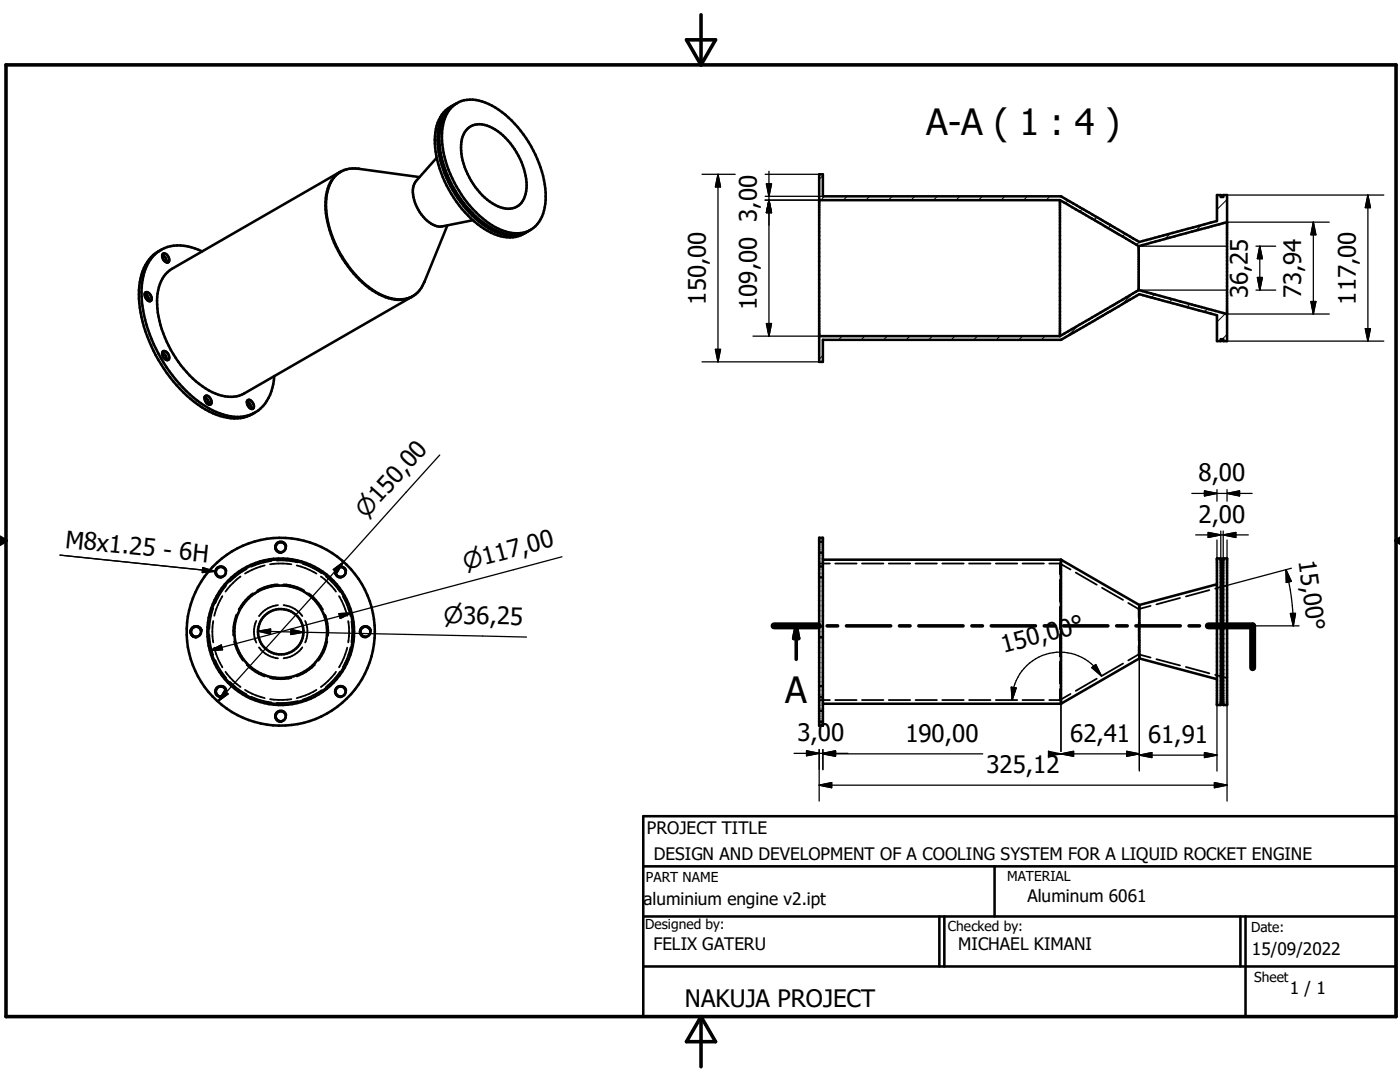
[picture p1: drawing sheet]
<svg xmlns="http://www.w3.org/2000/svg" width="279mm" height="216mm" viewBox="0 0 279 216" stroke-linecap="round" stroke-linejoin="round" font-family="sans-serif">
<g fill="none" stroke="#000" stroke-width=".2">
<path d="M164.2 35l-.7 .8M164.6 39.2l-.8 .7M169.1 39.2l-.8 .7M173.6 39.2l-.8 .7M178.1 39.2l-.8 .7M182.6 39.2l-.8 .7M187 39.2l-.7 .7M191.5 39.2l-.7 .7M196 39.2l-.7 .7M200.5 39.2l-.7 .7M205 39.2l-.7 .7M209.5 39.2l-.7 .7"/>
<path d="M244.9 39.8l-2 2M213.2 40l-.6 .6M216 41.7l-.5 .5M218.9 43.3l-.6 .6M221.7 45l-.6 .5M224.6 46.6l-.6 .6M226 58.6l-2.1 2.2M227.4 48.3l-.6 .5M230.4 58.7l-.6 .7M233.6 46.6l-1.1 1.1M233.9 59.7l-.6 .6M239.7 44.9l-1.1 1.1"/>
<path d="M244.9 44.3l-.1 .1M163.6 67.1l-.1 .1M164.2 70.9l-.7 .8M168.1 67.1l-.8 .7M172.6 67.1l-.7 .7M177.1 67.1l-.8 .7M181.6 67.1l-.8 .7M186.1 67.1l-.8 .7M190.6 67.1l-.8 .7M195.1 67.1l-.8 .7M199.6 67.1l-.8 .7M204.1 67.1l-.8 .7"/>
<path d="M208.6 67.1l-.8 .7M215.2 65l-2.1 2.1M237.5 60.7l-.7 .6M241 61.6l-.6 .6M243.6 68l-.1 .1M244.6 62.6l-1.7 1.6M244.9 66.7l-1 1"/>
</g>
<g fill="none" stroke="#000" stroke-width=".51">
<path d="M67.9 34.3l-33.6 19.3a7.1 7.1 0 0 0-3 6.4 22.4 22.4 0 0 0 10.4 17.9 7.2 7.2 0 0 0 7 .6l33.6-19.3M71.6 33.7a5.4 5.4 0 0 0-6.4 4.5 18.7 18.7 0 0 0 3.2 13.5 17.1 17.1 0 0 0 9.8 8 5.3 5.3 0 0 0 6.5-3.5l4.6-11.2M71.6 33.7h.1M71.7 33.7l12 1.6M87.1 31.5l-4 4.6a5 5 0 0 0 .1 5.3 6.2 6.2 0 0 0 4.7 3.8l6.5-1.3M87.9 25.2a17.7 17.7 0 0 0 2.6 12.7 18.3 18.3 0 0 0 9.6 8.5M90.3 21.3a6 6 0 0 1 6.6-.8 20.4 20.4 0 0 1 10.3 11.2 15.5 15.5 0 0 1 1 11.5 5.4 5.4 0 0 1-6.7 3.2 17 17 0 0 1-9.4-7.6 19.7 19.7 0 0 1-3.7-13.7l.3-1.3 .5-1.1zM90.4 21.1a6.7 6.7 0 0 0-3.6 6 22.5 22.5 0 0 0 8.5 17.6 9.9 9.9 0 0 0 7.6 2.6l1.1-.4 1-.5M90.5 21a6.9 6.9 0 0 0-3.2 6.2 22.6 22.6 0 0 0 10.8 18.7 7 7 0 0 0 7.1 .4M91.2 20.6a6.4 6.4 0 0 0-3.4 5.3 21.7 21.7 0 0 0 5.9 16 13.8 13.8 0 0 0 8.4 4.9h1.7l1.1-.4 1-.5M93.3 25.7a4.1 4.1 0 0 1 5-.2 14.3 14.3 0 0 1 6.8 12.1 4 4 0 0 1-2.8 4 7.1 7.1 0 0 1-6.1-2.7 13.4 13.4 0 0 1-4-11.2l.5-1.3zM163.5 34.8h.7v4.4h47.5l15.7 9.1 15.5-4.2v-5.2h.7v.4h.5v-.4h.8v29.2h-.8v-.4h-.5v.4h-.7v-5.2l-15.5-4.2-15.7 9.1h-47.5v4.4h-.7z"/>
<path d="M163.5 39.9h48M211.5 39.9l15.8 9.2M211.5 39.9v27.2M28.9 58.6a1.47 1.47 0 0 1 .8 1.5M29 58.3a1.15 1.15 0 0 1 1.1 1.7 1.15 1.15 0 0 1-1.1-1.7zM32.1 49.9a8.4 8.4 0 0 0-4.3 7.2 26.5 26.5 0 0 0 4.9 16.5 23.1 23.1 0 0 0 11.3 9.4 7.9 7.9 0 0 0 6.9-.7M32.4 50.9a1.4 1.4 0 0 1 .8 1.5M32.5 50.6a1.15 1.15 0 0 1 1.1 1.7 1.15 1.15 0 0 1-1.1-1.7zM40.3 50.2a8.5 8.5 0 0 0-8.5-.1 9.2 9.2 0 0 0-3.5 7.4 28.6 28.6 0 0 0 7.5 19.1 18.2 18.2 0 0 0 11 6.6 7 7 0 0 0 7.6-5.8l.3-2.4M227.3 57.9l17.6 4.8M227.3 57.9l-15.8 9.2M227.3 49.1v8.8"/>
<path d="M244.9 44.3l-17.6 4.8M32.4 70.4a1.42 1.42 0 0 1 .8 1.4M32.5 70.1a1.15 1.15 0 0 1 1.1 1.7 1.15 1.15 0 0 1-1.1-1.7zM40.8 79.3a1.47 1.47 0 0 1 .9 1.4M41 79a1.15 1.15 0 0 1 1 1.7 1.15 1.15 0 0 1-1-1.7zM49.3 79.9a.73 .73 0 0 1 1.2 .6l.1 .2a.7 .7 0 0 1-.1 .8 1.22 1.22 0 0 1-1.2-1.6zM163.5 67.1h48M49.3 80.1a1.47 1.47 0 0 1 .8 1.5M163.5 107.3h.7v37.5h-.7zM164.2 111.7h47.5M211.7 111.7v28.7M211.7 111.7l15.7 9"/>
<path d="M242.9 111.4h.7v29.3h-.7zM242.9 116.6l-15.5 4.1M243.6 111.8h.5M244.1 111.4h.8v29.3h-.8zM227.4 120.7v10.7M227.4 131.4l-15.7 9M227.4 131.4l15.5 4.1M164.2 140.4h47.5M243.6 140.3h.5M128.4 162.9h150.2v40h-150.2zM128.4 172.9h150.2M198.5 172.9v10"/>
<path d="M128.4 192.8h150.2M128.4 182.9h150.2M187.5 182.9v9.9M188.5 182.9v9.9M247.6 182.9v9.9M248.6 182.9v20"/>
<circle cx="44.1" cy="114.1" r="1"/>
<circle cx="56" cy="109.2" r="1.01"/>
<circle cx="68" cy="114.1" r="1"/>
<circle cx="39.1" cy="126.1" r="1"/>
<circle cx="44.1" cy="138" r="1"/>
<circle cx="56" cy="126.1" r="4.5"/>
<circle cx="56" cy="126.1" r="9.2"/>
<circle cx="56" cy="126" r="14.6"/>
<circle cx="56" cy="126.1" r="18.8"/>
<circle cx="68" cy="138" r="1.01"/>
<circle cx="72.9" cy="126" r="1"/>
<circle cx="56" cy="142.9" r="1"/>
</g>
<g fill="none" stroke="#000" stroke-width=".36">
<path d="M71.6 33.7a5.4 5.4 0 0 0-6.2 4.7 18.8 18.8 0 0 0 3.4 13.5 16.8 16.8 0 0 0 9.4 7.6 5.2 5.2 0 0 0 6.5-3.3M43.5 118.9l-.8 1.7-.7 2.3M44.4 118.9l-.9 1.8-.7 2.2M45.1 116.9l-1.2 1.7-1 1.8M45.2 113.9a1.17 1.17 0 0 0-1.3-.9 1.17 1.17 0 0 0-1 1.3 1.17 1.17 0 0 0 1.4 1M46.9 114.9l-1.8 1.8-1 1.4M48 115l-2.1 1.9-.9 1.2M49.2 113.6l-1.6 1-1.8 1.5M49.2 113.6h.1M50.4 118.4l-1.4 1.3-1.4 1.9M51.6 112.4l-2.1 .8-1.7 1.1M52.8 112.8l-1.7 .6-2.2 1.1"/>
<path d="M53.9 112.6l1.7-.2 2.6 .2M54.2 111.9l-2.5 .6-1.6 .6M55.2 111.8l2 .1 2.2 .3M55.5 116.6l-2.1 .3-2 .9M56.6 116.6l2 .3 2.1 .9M56.8 111.7h-1.9l-2.3 .4M57.2 109a1.17 1.17 0 0 0-1.4-1 1.17 1.17 0 0 0-.9 1.4 1.17 1.17 0 0 0 1.3 .9M57.9 111.8l2.5 .6 1.6 .6M59.2 112.8l1.7 .6 2.3 1.1M60.4 112.5l1.3 .5 2.5 1.4M61.6 118.4l1.5 1.3 1.3 1.9M62.9 113.4l1.6 1.1 1.8 1.5"/>
<path d="M64.1 115l2 1.9 1 1.2M65 115l1.8 1.7 1.1 1.4M67 116.8l1.3 1.7 .9 1.9M67.7 118.9l.9 1.8 .7 2.2M68.4 119l.8 1.7 .8 2.2M69.1 113.9a1.17 1.17 0 0 0-1.3-.9 1.17 1.17 0 0 0-1 1.3 1.17 1.17 0 0 0 1.4 1M163.5 112.4h2.1M163.5 110.2h.2M163.5 108.2h.2M163.5 115.1h.2M163.5 113.1h.2M163.5 110.4h.2"/>
<path d="M163.5 108h.2M163.5 115.3h.2M163.5 113h.2M164 110.2h.2M164 108.2h.2M164 115.1h.2M164 113.1h.2M164 110.4h.2M164 108h.2M164 115.3h.2M164 113h.2M166.7 112.4h4.3"/>
<path d="M172 112.4h4.3M177.4 112.4h4.2M182.7 112.4h4.3M188.1 112.4h4.2M193.4 112.4h4.3M198.7 112.4h4.3M204.1 112.4h4.2M209.4 112.4h2.1M211.5 112.4v2.2M211.5 115.7v4.4M211.5 112.4l2.1 1.2M214.7 114.2l4.2 2.5"/>
<path d="M219.9 117.3l4.2 2.4M235.5 119.3l-4.7 1.3M241.3 117.8l-4.6 1.2M244.9 116.8l-2.4 .6M40.3 125.8a1.16 1.16 0 0 0-1.3-.9 1.16 1.16 0 0 0-1 1.3 1.16 1.16 0 0 0 1.3 1M41.8 126.6l.1 1.8 .7 2.3M41.8 123.9l-.2 2.2 .2 2.1M42 129.2l.7 2.3 .8 1.7M42.6 121.4l-.7 2.4-.1 1.7M42.6 123.9l-.2 2.2 .2 2.1M42.8 129.2l.7 2.2 .9 1.8M42.9 131.7l1 1.8 1.2 1.7"/>
<path d="M44.1 134.1l1 1.3 1.8 1.8M45 134l1.6 1.9 1.4 1.2M45.2 137.8a1.17 1.17 0 0 0-1.3-1 1.17 1.17 0 0 0-1 1.4 1.17 1.17 0 0 0 1.4 .9M45.8 136l1.8 1.6 1.6 .9M46.7 127.9l.8 2.3 1 1.6M47.2 122.6l-.5 1.8-.1 2.5M47.8 137.8l1.7 1.1 2.1 .8M48.9 137.7l2.2 1.1 1.7 .5M49.2 138.5v.1M49.2 132.7h.1M49.2 132.7l1.8 1.4 1.8 .9M50.1 139l2.5 .9 1.6 .3"/>
<path d="M51.2 123.9a5.1 5.1 0 0 0 0 4.3M51.7 129.2a5.4 5.4 0 0 0 3.8 2.2M53.9 135.3l2.1 .2 2.2-.2M53.9 139.5l1.7 .2 2.6-.2M55.5 120.7a5.2 5.2 0 0 0-3.8 2.2M56.6 120.7a5.3 5.3 0 0 1 3.7 2.2M59.4 139.9l-2.2 .3-2 .1M60.3 129.2a5.3 5.3 0 0 1-3.7 2.2M60.9 123.9a5.2 5.2 0 0 1 0 4.3M62 139.2l-2.5 .8-1.6 .3M62.8 132.7l-1.8 1.4-1.8 .9M62.8 132.7h.1"/>
<path d="M63.2 137.7l-2.3 1.1-1.7 .5M64.2 137.7l-2.5 1.5-1.3 .4M64.9 122.6l.5 1.8 .1 2.5M65.3 127.9l-.7 2.3-1.1 1.6M66.3 136.1l-1.8 1.6-1.6 1M67.1 134l-1.6 1.9-1.4 1.2M67.9 134l-1.1 1.4-1.8 1.7M69.1 137.8a1.17 1.17 0 0 0-1.3-1 1.17 1.17 0 0 0-1 1.4 1.17 1.17 0 0 0 1.4 .9M69.2 131.7l-.9 1.9-1.3 1.7M69.3 129.2l-.7 2.2-.9 1.8M69.5 123.9l.2 2.2-.2 2.1M69.6 121.4l.6 2.3 .2 1.8"/>
<path d="M70 129.2l-.8 2.3-.8 1.6M70.1 124l.2 2.1-.2 2.1M70.4 126.6l-.2 1.8-.6 2.3M74.1 125.8a1.17 1.17 0 0 0-1.4-.9 1.17 1.17 0 0 0-.9 1.4 1.17 1.17 0 0 0 1.3 .9M163.5 139.7h2.1M163.5 127h.2M163.5 125.1h.2M163.5 139h.2M163.5 137h.2M163.5 127.2h.2M163.5 124.9h.2M163.5 139.2h.2"/>
<path d="M163.5 136.8h.2M164 127h.2M164 125.1h.2M164 139h.2M164 137h.2M164 127.2h.2M164 124.9h.2M164 139.2h.2M164 136.8h.2M166.7 139.7h4.3M172 139.7h4.3M177.4 139.7h4.2"/>
<path d="M182.7 139.7h4.3M188.1 139.7h4.2M193.4 139.7h4.3M198.7 139.7h4.3M204.1 139.7h4.2M209.4 139.7h2.1M211.5 121.2v4.3M211.5 126.6v4.4M211.5 132v4.4M211.5 137.5v2.2M213.6 138.5l-2.1 1.2M218.9 135.4l-4.2 2.5"/>
<path d="M224.1 132.4l-4.2 2.4M225.2 120.3l2.1 1.2M227.3 121.5v1.8M227.3 124.2v3.7M227.3 128.8v1.8M227.3 130.6l2.3 .6M227.3 130.6l-2.1 1.2M229.6 120.9l-2.3 .6M230.8 131.5l4.7 1.3M236.7 133.1l4.6 1.3M242.5 134.7l2.4 .6M52.6 140l2.3 .4h1.9"/>
<path d="M57.2 142.7a1.17 1.17 0 0 0-1.4-.9 1.17 1.17 0 0 0-.9 1.3 1.17 1.17 0 0 0 1.3 1M163.5 143.9h.2M163.5 141.9h.2M163.5 144.1h.2M163.5 141.7h.2M164 143.9h.2M164 141.9h.2M164 144.1h.2M164 141.7h.2"/>
</g>
<g fill="#000">
<circle cx="211.5" cy="121.2" r=".18"/>
<circle cx="211.5" cy="131" r=".18"/>
<circle cx="227.3" cy="124.2" r=".18"/>
<circle cx="227.3" cy="127.9" r=".18"/>
</g>
<g fill="none" stroke="#000" stroke-width=".71">
<path d="M1.2 12.9h277.4v190h-277.4zM137 7.9h5.8l-2.9 5zM139.9 2.9v10M-.1 107.9h1.3M-.1 107.2l1.3 .7M1.2 107.9l-1.2 .7M278.6 107.9h.8M278.6 107.9l.8 .5M279.4 107.4l-.8 .5M154.5 124.9h8.8M158.9 124.9v6.7M158.9 124.9l.5 2.5h-1z"/>
<path d="M165.1 124.9h2.1M168.9 124.9h8.9M179.5 124.9h2.1M183.4 124.9h8.8M194 124.9h2.1M197.8 124.9h8.9M208.4 124.9h2.1M212.3 124.9h8.8M222.9 124.9h2.1M226.7 124.9h8.8M237.3 124.9h2.1M241.1 124.9h8.9v8.3"/>
<path d="M139.9 202.9v10M139.9 202.9l2.9 5h-5.8z"/>
</g>
<path d="M154.5 124.9h8.8M241.1 124.9h8.9v8.3" fill="none" stroke="#000" stroke-width="1.4"/>
<path d="M158.9 124.9l.5 2.5h-1z" fill="#000" stroke="#000" stroke-width=".71"/>
<g fill="none" stroke="#000" stroke-width=".25">
<path d="M140.1 34.8h6.6M143.3 34.8v37.4M143.3 34.8l.5 2.5h-1zM152.7 39.9h10.8M152.7 39.2h11.5M152.7 34.8h10.8M153 36.7h1l-.5 2.5zM153.5 34.2v32.9M153.5 39.9l.5 2.5h-1zM244.9 38.9h31.3M273 38.9v29.2M273 38.9l.5 2.5h-1z"/>
<path d="M227.3 57.9h17.4M227.3 49.1h17.4M244.9 44.3h20.4M250.7 57.9h3.9M250.7 49.1h3.9M250.9 55.4h1l-.5 2.5zM251.4 49.1v8.8M251.4 49.1l.5 2.5h-1zM262.1 44.3v18.4M262.1 44.3l.5 2.5h-1zM140.1 72.2h23.4M142.8 69.7h1l-.5 2.5z"/>
<path d="M150.3 67.1h13.2M153 64.6h1l-.5 2.5zM244.9 68.1h31.3M244.9 62.7h20.4M261.6 60.2h1l-.5 2.5zM272.5 65.6h1l-.5 2.5zM87.8 90.8l-19.2 21.3M237.9 98.5h12M240.4 97.9l2.5 .6-2.5 .5zM242.9 97.7v2.3M244.9 97.7v2.3M244.9 98.5l2.5-.6v1.1z"/>
<path d="M12 110.8l30.1 3.1M40.4 113.7l2.5 .3M40.5 113.3l2.4 .7-2.5 .2zM66.5 113.6l2.1-1.5-1.3 2.2zM68.6 112.1l-25.1 27.9M112.2 111.1l-42 11.2M238.6 106.7h10.5M241.1 106.2l2.5 .5-2.5 .5zM242.9 107.7v3.7M243.6 106v5.4M244.1 106.7l2.5-.5v1zM244.1 106v5.4"/>
<path d="M244.9 107.7v3.7M256.6 113.7a45.1 45.1 0 0 1 1.5 11.2M256.6 113.7l1.1 2.3-1 .2zM257.7 113.4l-12.8 3.4M41.9 129.8l2.3-1.1 .2 1zM44.8 137.8l.7 .7-2 1.5zM51.5 125.9l53.6 1.2M51.5 125.9l2.5-.4v1zM58.1 125.6l2.5 .6-2.6 .4zM67.6 122.4l2.6-.1-2.3 1.1zM70.2 122.3l-28.3 7.5M201.8 137.1l1 .2-.8 2.4z"/>
<path d="M217.9 133.2l.8-.6 1.1 2.3zM219.8 134.9a9.4 9.4 0 0 0-4.6-4 9.6 9.6 0 0 0-12.9 6.3l-.3 2.5M227.4 131.4v22.5M250 124.9h9.3M257.5 122.4h1l-.4 2.5zM158.5 150.3h10.7M161 149.8l2.5 .5-2.5 .5zM163.5 156.7h81.4M163.5 156.7l2.5-.5v1zM163.5 149.6v10.2M164.2 150.4l2.5 .5v-1.1l-2.5 .5 2.5 .5M164.2 149.6v4"/>
<path d="M164.2 150.4h31.9M166.7 149.9l-2.5 .5M209.2 149.9h.1M211.7 140.4v9.5M212.2 150.4h15.2M212.2 150.3l2.1-.4v1l-2.1-.4M224.9 149.9l2.5 .5-2.5 .5zM227.4 150.7h15.5M227.4 150.7l2.5-.5v1zM240.4 150.2l2.5 .5-2.5 .5zM242.4 156.2l2.5 .5-2.5 .5zM242.9 140.7v13.2"/>
<path d="M244.9 140.7v19.1"/>
</g>
<g fill="#000" stroke="#000" stroke-width=".25">
<path d="M143.3 34.8l.5 2.5h-1zM153 36.7h1l-.5 2.5zM153.5 39.9l.5 2.5h-1zM250.9 55.4h1l-.5 2.5zM251.4 49.1l.5 2.5h-1zM262.1 44.3l.5 2.5h-1zM273 38.9l.5 2.5h-1zM142.8 69.7h1l-.5 2.5zM153 64.6h1l-.5 2.5zM261.6 60.2h1l-.5 2.5zM272.5 65.6h1l-.5 2.5zM240.4 97.9l2.5 .6-2.5 .5z"/>
<path d="M244.9 98.5l2.5-.6v1.1zM40.5 113.3l2.4 .7-2.5 .2zM66.5 113.6l2.1-1.5-1.3 2.2zM241.1 106.2l2.5 .5-2.5 .5zM244.1 106.7l2.5-.5v1zM256.6 113.7l1.1 2.3-1 .2zM41.9 129.8l2.3-1.1 .2 1zM44.8 137.8l.7 .7-2 1.5zM51.5 125.9l2.5-.4v1zM58.1 125.6l2.5 .6-2.6 .4zM67.6 122.4l2.6-.1-2.3 1.1zM201.8 137.1l1 .2-.8 2.4z"/>
<path d="M217.9 133.2l.8-.6 1.1 2.3zM257.5 122.4h1l-.4 2.5zM161 149.8l2.5 .5-2.5 .5zM163.5 156.7l2.5-.5v1zM164.2 150.3l2.5-.5v1zM164.2 150.4l2.5-.5v1zM209.2 149.9l2.5 .5-2.5 .5zM211.7 150.4l2.6-.5v1zM224.9 149.9l2.5 .5-2.5 .5zM227.4 150.7l2.5-.5v1zM240.4 150.2l2.5 .5-2.5 .5zM242.4 156.2l2.5 .5-2.5 .5z"/>
</g>
<g font-size="7.2">
<text x="184.9" y="26.9">A-A ( 1 : 4 )</text>
<text x="156.7" y="140.3">A</text>
</g>
<g font-size="4.8">
<text x="151" y="44.2" transform="rotate(-90 151 44.2)">3,00</text>
<text x="249" y="59.5" transform="rotate(-90 249 59.5)">36,25</text>
<text x="259.7" y="59.5" transform="rotate(-90 259.7 59.5)">73,94</text>
<text x="140.9" y="60.8" transform="rotate(-90 140.9 60.8)">150,00</text>
<text x="151" y="61.8" transform="rotate(-90 151 61.8)">109,00</text>
<text x="270.6" y="60.8" transform="rotate(-90 270.6 60.8)">117,00</text>
<text x="239.2" y="96.1">8,00</text>
<text x="239.2" y="104.4">2,00</text>
<text x="12.9" y="109.3" transform="rotate(6 12.9 109.3)">M8x1.25 - 6H</text>
<text x="259.2" y="111.8" transform="rotate(82 259.2 111.8)">15,0 °</text>
<text x="200.3" y="130.3" transform="rotate(-15 200.3 130.3)">150,00°</text>
<text x="159.2" y="147.9">3,00</text>
<text x="180.7" y="148">190,00</text>
<text x="213.6" y="148">62,41</text>
<text x="229.1" y="148.3">61,91</text>
<text x="196.9" y="154.3">325,12</text>
<text x="136.7" y="200.9">NAKUJA PROJECT</text>
</g>
<g font-size="4.6">
<text x="73.1" y="103.5" transform="rotate(-48 73.1 103.5)">n150,0</text>
<text x="92.9" y="113.7" transform="rotate(-15 92.9 113.7)">n117,00</text>
<text x="88.5" y="124.3" transform="rotate(1 88.5 124.3)">n36,25</text>
</g>
<g font-size="3.4">
<text x="129.1" y="166.4">PROJECT TITLE</text>
<text x="130.5" y="171.7">DESIGN AND DEVELOPMENT OF A COOLING SYSTEM FOR A LIQUID ROCKET ENGINE</text>
<text x="128.4" y="180.6">aluminium engine v2.ipt</text>
<text x="205.1" y="180">Aluminum 6061</text>
<text x="130.4" y="189.6">FELIX GATERU</text>
<text x="191.2" y="189.6">MICHAEL KIMANI</text>
<text x="249.9" y="190.5">15/09/2022</text>
<text x="257.4" y="198.2">1 / 1</text>
</g>
<g font-size="2.7">
<text x="128.9" y="175.9">PART NAME</text>
<text x="201" y="175.9">MATERIAL</text>
<text x="128.8" y="185.3">Designed by:</text>
<text x="189.2" y="185.8">Checked by:</text>
<text x="249.7" y="186">Date:</text>
<text x="250.3" y="196">Sheet</text>
</g>
</svg>
